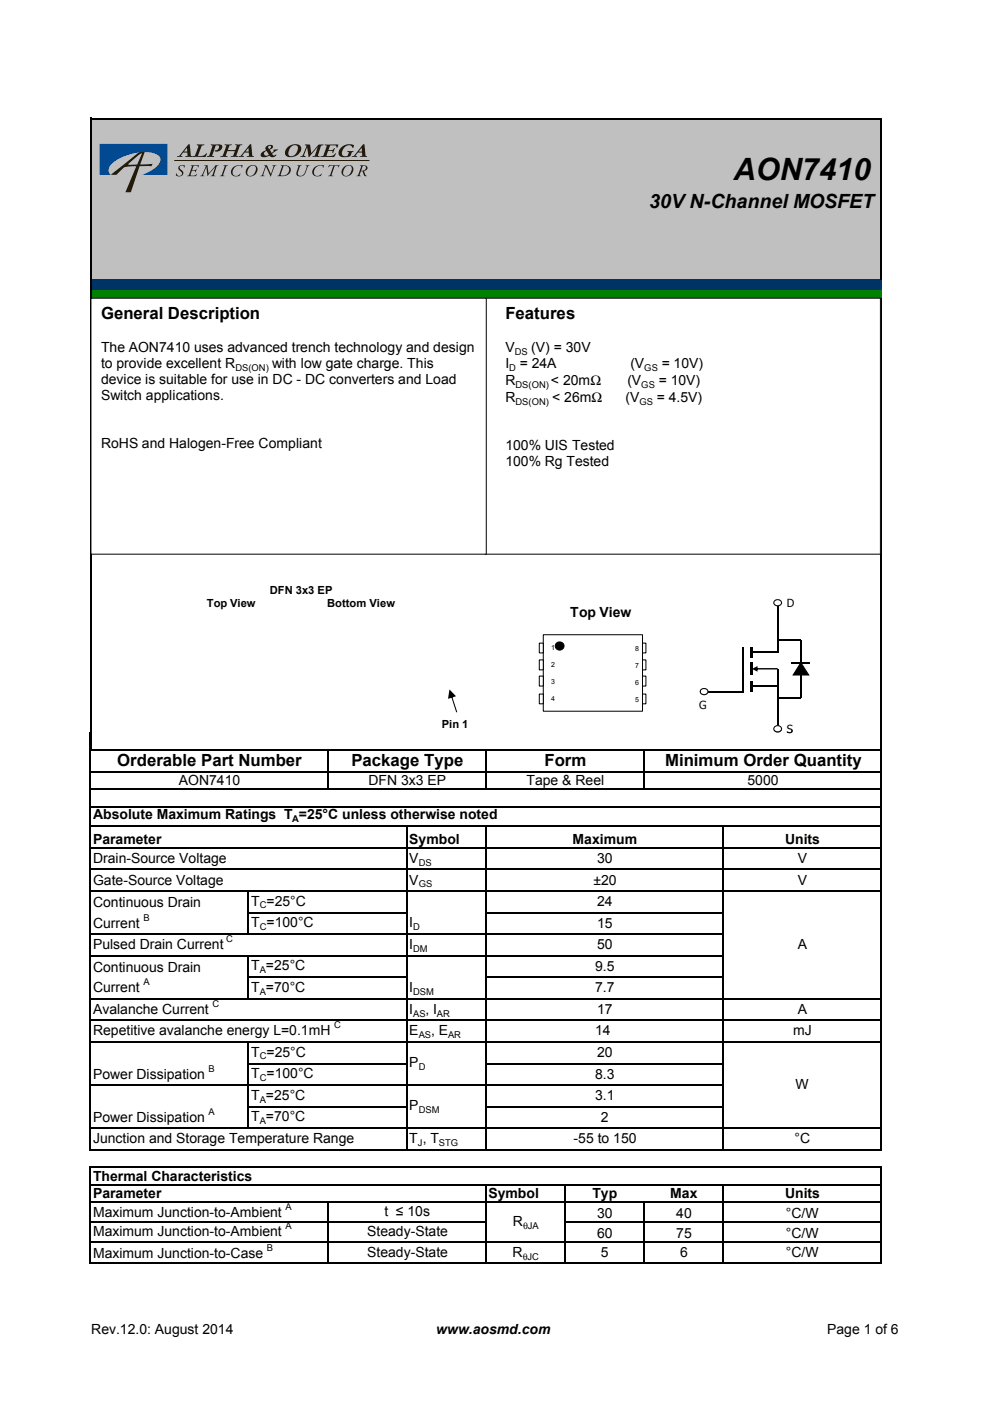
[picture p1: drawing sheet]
<svg xmlns="http://www.w3.org/2000/svg" width="210mm" height="297mm" viewBox="0 0 210 297" stroke-linecap="round" stroke-linejoin="round" font-family="sans-serif">
<path d="M19.3 25.3h167.6v33.9h-167.6z" fill="#c0c0c0"/>
<path d="M19.3 59.2h167.6v2.4h-167.6z" fill="#003365"/>
<path d="M19.3 61.6h167.6v1.8h-167.6z" fill="#008000"/>
<path d="M19.2 25v134.3M19.3 25.1h167.7M186.8 25.3v33.9M19.3 63.4h167.7M186.8 63.5v95.8M19.3 159h167.7" fill="none" stroke="#000" stroke-width=".3"/>
<path d="M69.3 159.2l.3 .1zM102.9 159.2l.3 .1zM136.4 159.2l.3 .1z" fill="#000"/>
<path d="M102.8 63.2h83.8v54.3h-83.8z" fill-rule="evenodd" fill="#fff"/>
<path d="M102.7 63.1h84.1v54.5h-84.1zM102.8 63.3l.2-.1v54.3l-.2-.1h83.8v.1v-54.3v.1z" fill="#000"/>
<path d="M19.3 63.2h83.8v54.3h-83.8z" fill-rule="evenodd" fill="#fff"/>
<g fill="#000">
<path d="M159.2 137.2h.4v2.2h-.4zM159.2 140.5h.4v2.6h-.4zM159.2 144.4h.4v2.2h-.4z"/>
<path d="M19.2 63.1h84v54.5h-84zM19.3 63.3l.1-.1v54.3l-.1-.1h83.8l-.1 .1v-54.3l.1 .1z"/>
<path d="M160.3 141.6h4.6v.3h-4.6zM159.4 141.8l1.2-.6v1.2z"/>
<path d="M169.8 140.3l1.9 2.9h-3.7zM169.7 140.5h.2l-1.6 2.7-.2-.2h3.3v.2z"/>
</g>
<path d="M157.5 137.2v9.7M159.4 138.3h5.5M164.9 128.2v10.1M164.9 135.7h4.9M169.8 135.7v4.8M150.1 146.6h7.4M159.4 145.5h5.5M164.9 141.8v12.3M164.9 147.9h4.9M167.9 140.5h3.8M169.8 143.1v4.9" fill="none" stroke="#000" stroke-width=".3"/>
<path d="M169.8 140.5l1.6 2.6h-3.3z" fill="#000"/>
<path d="M164.3 127.3a.72 .72 0 0 1 1.1 0 .72 .72 0 0 1-.2 1.1 .71 .71 0 0 1-.9-.1 .71 .71 0 0 1 0-1z" fill-rule="evenodd" fill="#fff"/>
<path d="M164.1 127.3a.91 .91 0 0 1 1.1-.2 .91 .91 0 0 1 .5 1 .91 .91 0 0 1-1.1 .4 .91 .91 0 0 1-.6-1zM164.4 127.4l-.2 .5 .4 .4h.5l.5-.4-.3-.6h-.6z" fill="#000"/>
<path d="M148.7 146.2a.74 .74 0 0 1 1-.2 .74 .74 0 0 1 .2 1.1 .74 .74 0 0 1-1.1 .1 .74 .74 0 0 1-.1-1z" fill-rule="evenodd" fill="#fff"/>
<path d="M148.5 146.2a.9 .9 0 0 1 1.1-.3 .9 .9 0 0 1 .5 1 .92 .92 0 0 1-1.1 .4 .92 .92 0 0 1-.6-1zM148.7 146.3l-.1 .6 .4 .3h.6l.3-.3 .1-.4-.3-.3-.6-.1z" fill="#000"/>
<path d="M164.3 154a.72 .72 0 0 1 1.1 0 .72 .72 0 0 1-.2 1.1 .71 .71 0 0 1-.9-.1 .71 .71 0 0 1 0-1z" fill-rule="evenodd" fill="#fff"/>
<g fill="#000">
<path d="M95.6 147.6h.2l1.1 3.4h-.2zM95.3 146.2l1.4 1.4-1.7 .6z"/>
<path d="M164.1 154.1a.91 .91 0 0 1 1.1-.3 .91 .91 0 0 1 .5 1 .91 .91 0 0 1-1.1 .5 .91 .91 0 0 1-.6-1.1zM164.4 154.1l-.2 .5 .4 .4h.6l.4-.4-.3-.5-.6-.1z"/>
</g>
<path d="M136.1 136.4h.8v2h-.8z" fill-rule="evenodd" fill="#fff"/>
<path d="M136.1 136.4h.8v2h-.8z" fill="none" stroke="#000" stroke-width=".21"/>
<path d="M136.1 139.9h.8v2.1h-.8z" fill-rule="evenodd" fill="#fff"/>
<path d="M136.1 139.9h.8v2.1h-.8z" fill="none" stroke="#000" stroke-width=".21"/>
<path d="M136.1 143.3h.8v2.2h-.8z" fill-rule="evenodd" fill="#fff"/>
<path d="M136.1 143.3h.8v2.2h-.8z" fill="none" stroke="#000" stroke-width=".21"/>
<path d="M136.1 147.2h.8v2h-.8z" fill-rule="evenodd" fill="#fff"/>
<path d="M136.1 147.2h.8v2h-.8z" fill="none" stroke="#000" stroke-width=".21"/>
<path d="M115.2 134.6h21v16.2h-21z" fill-rule="evenodd" fill="#fff"/>
<path d="M115.2 134.6h21v16.2h-21z" fill="none" stroke="#000" stroke-width=".21"/>
<path d="M114.3 136.4h.9v2h-.9z" fill-rule="evenodd" fill="#fff"/>
<path d="M114.3 136.4h.9v2h-.9z" fill="none" stroke="#000" stroke-width=".21"/>
<path d="M114.3 139.9h.9v2.1h-.9z" fill-rule="evenodd" fill="#fff"/>
<path d="M114.3 139.9h.9v2.1h-.9z" fill="none" stroke="#000" stroke-width=".21"/>
<path d="M114.3 143.3h.9v2.2h-.9z" fill-rule="evenodd" fill="#fff"/>
<path d="M114.3 143.3h.9v2.2h-.9z" fill="none" stroke="#000" stroke-width=".21"/>
<path d="M114.3 147.2h.9v2h-.9z" fill-rule="evenodd" fill="#fff"/>
<g fill="none" stroke="#000" stroke-width=".21">
<path d="M114.3 147.2h.9v2h-.9z"/>
<circle cx="118.7" cy="137" r=".91"/>
</g>
<circle cx="118.7" cy="137" r=".91" fill="#000"/>
<g fill="#251a05">
<path d="M41.8 30.6h1.5v.2l-.5 .1-.8 2.1a1.74 1.74 0 0 0 1.8-.5l.1 .1a.6 .6 0 0 1-.5 .7h-2.6v-.2l.6-.1 .7-2-.4-.3z"/>
<path d="M44.7 30.6h1.3a.69 .69 0 0 1 .9 .1 .69 .69 0 0 1 .1 .9 .98 .98 0 0 1-1.5 .4l.1-.1a.69 .69 0 0 0 .7-.3 .69 .69 0 0 0 0-.7h-.6l-.7 2.2h.4l-.1 .2h-1.5l.5-.3 .4-.9 .3-1.1-.3-.2z"/>
<path d="M47.7 30.6h1.5l-.1 .2h-.4l-.4 1h1h.6l.3-.9-.4-.2 .1-.1h1.5l-.5 .3-.1 .2-.7 1.9 .4 .1-.1 .2-1.5-.1a.76 .76 0 0 0 .8-.9l.1-.2h-1.6l-.4 .9 .5 .1-.1 .2h-1.5l.1-.2 .4-.1 .2-.5 .6-1.6-.4-.1z"/>
<path d="M64.7 30.6l1 .1 .3 1.8 1.1-1.4a1.2 1.2 0 0 1 1.5-.5l-.6 .4-.6 2 .4 .2-.1 .1h-1.5l.1-.2a.7 .7 0 0 0 .7-.8l.4-1.1-1.8 2.1h-.2l-.3-2.1-.6 1.7 .3 .2v.2h-1.2l.6-.4 .7-1.7 .1-.3-.4-.1z"/>
<path d="M68.9 30.6l2.8 .1-.2 .6h-.2a.46 .46 0 0 0-.6-.5h-.7l-.3 1a.85 .85 0 0 0 1.2-.4h.1l-.4 1h-.1v-.2a.71 .71 0 0 0-1-.1l-.3 .8a1.73 1.73 0 0 0 2-.4v.1a.9 .9 0 0 1-1.3 .7h-2l.1-.2a.48 .48 0 0 0 .7-.4l.6-1.8-.5-.1z"/>
<path d="M72.4 31.2a2.14 2.14 0 0 1 2.6-.3l-.2 .5a1.06 1.06 0 0 0-1-.6 1.06 1.06 0 0 0-1 .7 .96 .96 0 0 0 .2 1.6 .7 .7 0 0 0 .7-.1 .7 .7 0 0 0 .2-.8h-.3l.1-.2h1.3l-.3 .3a1.29 1.29 0 0 1-1.7 1 1.02 1.02 0 0 1-1.2-.5 1.02 1.02 0 0 1 .3-1.2z"/>
<path d="M38 35.2l.7-.2 .5 .1-.1 .4-.1-.2a.51 .51 0 0 0-.9 0 1.25 1.25 0 0 0 .7 1.1 .89 .89 0 0 1-.5 1 .89 .89 0 0 1-1-.2l.1-.5a.58 .58 0 0 0 .7 .6 .58 .58 0 0 0 .4-.7l-.3-.3a.66 .66 0 0 1-.2-1.1z"/>
<path d="M40.5 35h1.7l-.2 .5-.2-.3h-.7l-.3 .8a.75 .75 0 0 0 .9-.2l-.3 .7a.46 .46 0 0 0-.3-.3 .46 .46 0 0 0-.5 .1l-.2 .9a1.29 1.29 0 0 0 1.4-.3 .89 .89 0 0 1-1.2 .5l-.9-.1 .3-.1 .2-.4 .5-1.5z"/>
<path d="M43.4 35h.6l.2 1.8 1.1-1.2a.74 .74 0 0 1 1-.5l-.4 .2-.4 1.4-.1 .5 .2 .2-1-.1 .4-.2 .6-1.7-1.6 1.9-.2-1.9-.7 1.7 .2 .3h-.8l.1-.1a3.1 3.1 0 0 0 1-2z"/>
<path d="M47.4 35l.9 .1-.4 .2-.5 1.5-.1 .4 .3 .2h-1l.4-.3 .6-1.6v-.3z"/>
<path d="M49.3 35.6a2.09 2.09 0 0 1 2.2-.5l-.3 .5v-.3a1.29 1.29 0 0 0-1.5 .3 1.29 1.29 0 0 0-.2 1.5 1.19 1.19 0 0 0 1.5-.3 .99 .99 0 0 1-1.5 .5 1.04 1.04 0 0 1-.2-1.7z"/>
<path d="M56 35h.6l.8 1.9 .6-1.7-.3-.1 .9-.1-.4 .3-.8 2.1-1-2.1-.6 1.8 .3 .3-.9-.1 .3-.1 .3-.7 .4-1.3z"/>
<path d="M63 35l1 .1-.4 .2-.4 1.1v.6a.91 .91 0 0 0 .9 .2 .91 .91 0 0 0 .6-.8l.3-1.2-.2-.1h.9a.78 .78 0 0 0-.7 .8 1.4 1.4 0 0 1-2 1.3l-.2-.4 .5-1.5z"/>
<path d="M66.5 35.6a2.09 2.09 0 0 1 2.2-.5l-.2 .5-.1-.3a1.29 1.29 0 0 0-1.5 .3 1.29 1.29 0 0 0-.2 1.5 1.19 1.19 0 0 0 1.5-.3 .99 .99 0 0 1-1.5 .5 1.05 1.05 0 0 1-.2-1.7z"/>
<path d="M69.8 35h2.2l-.2 .5-.2-.3h-.6l-.7 1.9 .3 .3-1-.1 .4-.2 .7-1.9h-.7l-.4 .3z"/>
<path d="M40 30.6h.2l.2 1.9a.41 .41 0 0 0 .4 .6l-.1 .2h-1.5l.6-.3-.1-.7h-.9l-.4 .7 .3 .1-.1 .2h-1.1l.6-.4zM39.6 31.3l-.6 .8h.7z"/>
<path d="M53 30.6h.2l.2 1.9a.41 .41 0 0 0 .4 .6v.2h-1.5l.5-.3-.1-.7h-.8l-.5 .7 .3 .1v.2h-1.2l.6-.4zM52.7 31.3l-.7 .8h.7z"/>
<path d="M56.4 31.1l.7-.4a.51 .51 0 0 1 .8 .3 .51 .51 0 0 1-.6 .7h-.1l.4 .7a.44 .44 0 0 0 .4-.7h.9l-1.2 1a.53 .53 0 0 0 .9 .1 .86 .86 0 0 1-1.5 .2 1.41 1.41 0 0 1-1.8 0 1.28 1.28 0 0 1 1.1-1.1l-.1-.4zM56.2 32.2a.49 .49 0 0 0 0 .7 .49 .49 0 0 0 .8-.2l-.5-.7zM56.9 31a.3 .3 0 0 0 .1 .5 .3 .3 0 0 0 .4-.3 .28 .28 0 0 0-.1-.3 .28 .28 0 0 0-.4 .1z"/>
<path d="M60.9 31.3a2.13 2.13 0 0 1 2.8-.3 1.91 1.91 0 0 1-2.3 2.3 1.04 1.04 0 0 1-1-.7 1.04 1.04 0 0 1 .4-1.2zM61.7 31.2a1.55 1.55 0 0 0-.4 1.8 1.54 1.54 0 0 0 1.7-2 1 1 0 0 0-1.3 .2z"/>
<path d="M77 30.6h.3l.2 1.9a.41 .41 0 0 0 .3 .6v.2h-1.5l.5-.3v-.7h-.9l-.5 .7 .3 .1v.2h-1.2l.6-.4zM76.7 31.3l-.7 .8h.7z"/>
<path d="M52.4 35.6a1.29 1.29 0 0 1 2.1-.1 1.46 1.46 0 0 1-.5 1.6 1.46 1.46 0 0 1-1.7 0 1.2 1.2 0 0 1 .1-1.5zM52.9 35.5l-.3 .3a.84 .84 0 0 0-.2 .9 .84 .84 0 0 0 .7 .6 1.46 1.46 0 0 0 1-2l-.7-.2z"/>
<path d="M59.5 35.1l.4-.1a1.2 1.2 0 0 1 1.7 1.3 2.37 2.37 0 0 1-2.6 1.1l-.2-.1 .4-.2 .5-1.7 .1-.2zM60.2 35.2l-.7 1.9a1.22 1.22 0 0 0 1.5-.3 1.22 1.22 0 0 0 .1-1.4z"/>
<path d="M72.8 35.6a1.29 1.29 0 0 1 2.1-.1 1.46 1.46 0 0 1-.6 1.6 1.46 1.46 0 0 1-1.7 0 1.2 1.2 0 0 1 .2-1.5zM73.2 35.5l-.2 .3a.84 .84 0 0 0-.3 .9 .84 .84 0 0 0 .7 .6 1.46 1.46 0 0 0 1-2l-.7-.2z"/>
<path d="M76.3 35.1a1.22 1.22 0 0 1 1.6 .5 .78 .78 0 0 1-.7 .7 1.1 1.1 0 0 0 .6 1.1l-.5-.1-.6-1-.2 .1-.2 .7 .2 .3h-.9l.3-.3 .6-1.6 .1-.3zM76.9 35.2l-.3 .9 .2 .1a.6 .6 0 0 0 .7-.3 .6 .6 0 0 0-.1-.7z"/>
<path d="M23.5 37.1h1.2a3.9 3.9 0 0 1 2.4-1.8l1.8-.1-2.3 5.6h1.1l1.9-5.6 2.5 .1 .3-.6-2.7 .2 1-2.8-1.1 .1zM27.2 34.8l2.2-1.9 .7-.4-1 2.4-1.6 .1z"/>
</g>
<path d="M36.9 34h41.4" fill="none" stroke="#251a05" stroke-width=".21"/>
<path d="M21.1 30.5h14.4v6.6h-5.4a6.8 6.8 0 0 0 3.8-2.7 1.23 1.23 0 0 0-.7-1.7 10.1 10.1 0 0 0-7.9 .9 3.2 3.2 0 0 0-2.3 2.7l.5 .8h-2.4z" fill="#014990"/>
<path d="M103 193.5h50.3v9.1h-50.3z" fill="#fff"/>
<g fill="none" stroke="#000" stroke-width=".3">
<path d="M19.2 155.3v88.6M19.3 159h167.6M69.4 159.2v8.3M103 159.2v8.3M136.5 159.2v8.3M186.8 155.3v88.6M19.3 163.6h167.6M19.3 167.3h167.6M19.3 171h167.6M19.3 175.2h167.6M19.3 179.8h167.6M86.2 175.3v68.6"/>
<path d="M103 175.3v68.6M153.3 175.3v68.6M19.3 184.3h167.6M19.3 188.9h167.6M19.3 198.1h134.1M52.7 189.1v9.1M52.8 193.5h33.6M103.1 193.5h50.3M19.3 202.6h134.1M19.3 211.8h167.6M19.3 216.3h167.6M52.7 202.8v9.1"/>
<path d="M52.8 207.2h33.6M103.1 207.2h50.3M19.3 220.9h167.6M19.3 230.1h134.1M19.3 239.2h167.6M52.7 221.1v18.3M52.8 225.5h33.6M52.8 234.6h33.6M103.1 225.5h50.3M103.1 234.6h50.3M19.2 247.4v20.6M19.3 259.1h83.8"/>
<path d="M19.3 243.8h167.6M19.3 247.5h167.6M19.3 251.2h167.6M19.3 255h167.6M69.4 255.1v12.9M103 251.4v16.6M119.7 251.4v16.6M119.9 259.1h67M136.5 255.1v12.9M153.3 251.4v16.6M186.8 247.6v20.4M19.3 263.2h167.6"/>
<path d="M19.3 267.8h167.6"/>
</g>
<path d="M164 154.8h1.7a1.16 1.16 0 0 1-1.7 0z" fill-rule="evenodd" fill="#fff"/>
<path d="M164 154.8h1.8a1.15 1.15 0 0 1-1.8 0zM164.2 154.8l.6 .3 .8-.3z" fill="#000"/>
<text font-size="6.5" x="155.5" y="38.2">AON7410</text>
<text font-size="4.1" x="137.7" y="44.1">30V N-Channel MOSFET</text>
<g font-size="3.6">
<text x="21.4" y="67.6">General Description</text>
<text x="107.1" y="67.6">Features</text>
<text x="24.8" y="162.5">Orderable Part Number</text>
<text x="74.5" y="162.5">Package Type</text>
<text x="115.4" y="162.5">Form</text>
<text x="141" y="162.5">Minimum Order Quantity</text>
</g>
<g font-size="3">
<text x="21.4" y="74.5">The AON7410 uses advanced trench technology and design</text>
<text x="21.4" y="77.9">to provide excellent R</text>
<text x="57.7" y="77.9">with low gate charge. This</text>
<text x="107.1" y="74.5">V</text>
<text x="107.1" y="77.9">I</text>
<text x="110.2" y="77.9">= 24A</text>
<text x="112.6" y="74.5">(V) = 30V</text>
<text x="133.6" y="77.9">(V</text>
<text x="140.3" y="77.9">= 10V)</text>
<text x="21.4" y="81.4">device is suitable for use in DC - DC converters and Load</text>
<text x="107.1" y="81.6">R</text>
<text x="116.8" y="81.6">&lt; 20mΩ</text>
<text x="133" y="81.6">(V</text>
<text x="139.7" y="81.6">= 10V)</text>
<text x="21.4" y="84.8">Switch applications.</text>
<text x="107.1" y="85.2">R</text>
<text x="117.1" y="85.2">&lt; 26mΩ</text>
<text x="132.6" y="85.2">(V</text>
<text x="139.3" y="85.2">= 4.5V)</text>
<text x="21.4" y="95">RoHS and Halogen-Free Compliant</text>
<text x="107.1" y="95.4">100% UIS Tested</text>
<text x="107.1" y="98.8">100% Rg Tested</text>
<text x="120.9" y="130.9">Top View</text>
<text x="37.9" y="166.5">AON7410</text>
<text x="78.1" y="166.5">DFN 3x3 EP</text>
<text x="111.6" y="166.5">Tape &amp; Reel</text>
<text x="158.5" y="166.5">5000</text>
<text x="19.7" y="173.7">Absolute Maximum Ratings T =25°C unless otherwise noted</text>
<text x="19.7" y="178.9">Parameter</text>
<text x="86.8" y="178.9">Symbol</text>
<text x="121.4" y="178.9">Maximum</text>
<text x="166.5" y="178.9">Units</text>
<text x="19.7" y="183">Drain-Source Voltage</text>
<text x="86.8" y="183">V</text>
<text x="126.6" y="183">30</text>
<text x="169.2" y="183">V</text>
<text x="19.7" y="187.5">Gate-Source Voltage</text>
<text x="86.8" y="187.5">V</text>
<text x="125.8" y="187.5">±20</text>
<text x="169.2" y="187.5">V</text>
<text x="19.7" y="192.3">Continuous Drain</text>
<text x="19.7" y="196.7">Current</text>
<text x="53.3" y="196.6">T =100°C</text>
<text x="53.3" y="192">T =25°C</text>
<text x="86.8" y="196.6">I</text>
<text x="126.6" y="196.7">15</text>
<text x="126.6" y="192.1">24</text>
<text x="19.7" y="201.3">Pulsed Drain Current</text>
<text x="86.8" y="201.3">I</text>
<text x="126.6" y="201.3">50</text>
<text x="169.2" y="201.2">A</text>
<text x="19.7" y="206">Continuous Drain</text>
<text x="53.3" y="205.7">T =25°C</text>
<text x="126.2" y="205.8">9.5</text>
<text x="19.7" y="215">Avalanche Current</text>
<text x="19.7" y="210.4">Current</text>
<text x="53.3" y="210.3">T =70°C</text>
<text x="86.8" y="210.3">I</text>
<text x="86.8" y="215">I</text>
<text x="90.2" y="215">, I</text>
<text x="126.2" y="210.4">7.7</text>
<text x="126.6" y="215">17</text>
<text x="169.2" y="215">A</text>
<text x="19.7" y="219.5">Repetitive avalanche energy L=0.1mH</text>
<text x="86.8" y="219.5">E</text>
<text x="91.4" y="219.5">, E</text>
<text x="126.2" y="219.5">14</text>
<text x="168.2" y="219.5">mJ</text>
<text x="53.3" y="224">T =25°C</text>
<text x="86.8" y="226.2">P</text>
<text x="126.6" y="224.1">20</text>
<text x="19.7" y="228.7">Power Dissipation</text>
<text x="53.3" y="233.2">T =25°C</text>
<text x="53.3" y="228.6">T =100°C</text>
<text x="126.2" y="233.3">3.1</text>
<text x="126.2" y="228.7">8.3</text>
<text x="168.7" y="230.9">W</text>
<text x="19.7" y="237.8">Power Dissipation</text>
<text x="53.3" y="237.7">T =70°C</text>
<text x="86.8" y="235.3">P</text>
<text x="127.4" y="237.8">2</text>
<text x="19.7" y="242.4">Junction and Storage Temperature Range</text>
<text x="86.8" y="242.4">T , T</text>
<text x="121.6" y="242.4">-55 to 150</text>
<text x="168.5" y="242.4">°C</text>
<text x="19.7" y="250.4">Thermal Characteristics</text>
<text x="19.7" y="254.1">Parameter</text>
<text x="19.7" y="258">Maximum Junction-to-Ambient</text>
<text x="81.5" y="257.9">t ≤ 10s</text>
<text x="103.5" y="254.1">Symbol</text>
<text x="125.6" y="254.1">Typ</text>
<text x="142.1" y="254.1">Max</text>
<text x="166.5" y="254.1">Units</text>
<text x="19.7" y="262.1">Maximum Junction-to-Ambient</text>
<text x="77.9" y="262">Steady-State</text>
<text x="108.8" y="259.9">R</text>
<text x="126.6" y="258.2">30</text>
<text x="126.6" y="262.4">60</text>
<text x="143.4" y="258.2">40</text>
<text x="143.4" y="262.4">75</text>
<text x="166.6" y="258.2">°C/W</text>
<text x="166.6" y="262.4">°C/W</text>
<text x="19.7" y="266.8">Maximum Junction-to-Case</text>
<text x="77.9" y="266.4">Steady-State</text>
<text x="108.7" y="266.4">R</text>
<text x="127.4" y="266.4">5</text>
<text x="144.2" y="266.4">6</text>
<text x="166.6" y="266.4">°C/W</text>
<text x="19.3" y="282.8">Rev.12.0: August 2014</text>
<text x="92.5" y="282.8">www.aosmd.com</text>
<text x="175.4" y="282.8">Page 1 of 6</text>
</g>
<g font-size="2.4">
<text x="57.2" y="125.9">DFN 3x3 EP</text>
<text x="43.9" y="128.7">Top View</text>
<text x="69.4" y="128.7">Bottom View</text>
<text x="166.8" y="128.6">D</text>
<text x="93.6" y="154.4">Pin 1</text>
<text x="148.2" y="150.3">G</text>
<text x="166.8" y="155.3">S</text>
</g>
<g font-size="2">
<text x="109.1" y="75.3">DS</text>
<text x="49.9" y="78.7">DS(ON)</text>
<text x="107.9" y="78.7">D</text>
<text x="109.3" y="82.3">DS(ON)</text>
<text x="136" y="82.3">GS</text>
<text x="136.6" y="78.7">GS</text>
<text x="109.3" y="85.9">DS(ON)</text>
<text x="135.6" y="85.9">GS</text>
<text x="62" y="174.3">A</text>
<text x="88.8" y="183.6">DS</text>
<text x="88.8" y="188.1">GS</text>
<text x="30.4" y="195.2">B</text>
<text x="55.1" y="192.6">C</text>
<text x="55.1" y="197.2">C</text>
<text x="87.6" y="197.2">D</text>
<text x="48" y="199.8">C</text>
<text x="87.6" y="201.8">DM</text>
<text x="30.4" y="208.9">A</text>
<text x="55.1" y="206.3">A</text>
<text x="45.1" y="213.5">C</text>
<text x="55.1" y="210.9">A</text>
<text x="87.6" y="215.6">AS</text>
<text x="87.6" y="210.9">DSM</text>
<text x="92.6" y="215.6">AR</text>
<text x="70.8" y="218.1">C</text>
<text x="88.8" y="220.1">AS</text>
<text x="95" y="220.1">AR</text>
<text x="44.2" y="227.2">B</text>
<text x="55.1" y="224.6">C</text>
<text x="88.8" y="226.8">D</text>
<text x="55.1" y="229.2">C</text>
<text x="55.1" y="233.8">A</text>
<text x="44.2" y="236.3">A</text>
<text x="55.1" y="238.3">A</text>
<text x="88.8" y="235.9">DSM</text>
<text x="88.6" y="243">J</text>
<text x="93" y="243">STG</text>
<text x="60.5" y="256.5">A</text>
<text x="60.5" y="260.6">A</text>
<text x="110.9" y="260.5">θJA</text>
<text x="56.6" y="265.3">B</text>
<text x="110.8" y="267">θJC</text>
</g>
<g font-size="1.5">
<text x="116.8" y="137.7">1</text>
<text x="134.7" y="137.9">8</text>
<text x="116.8" y="141.4">2</text>
<text x="134.7" y="141.6">7</text>
<text x="116.8" y="144.9">3</text>
<text x="116.8" y="148.7">4</text>
<text x="134.7" y="145.2">6</text>
<text x="134.7" y="148.9">5</text>
</g>
</svg>
